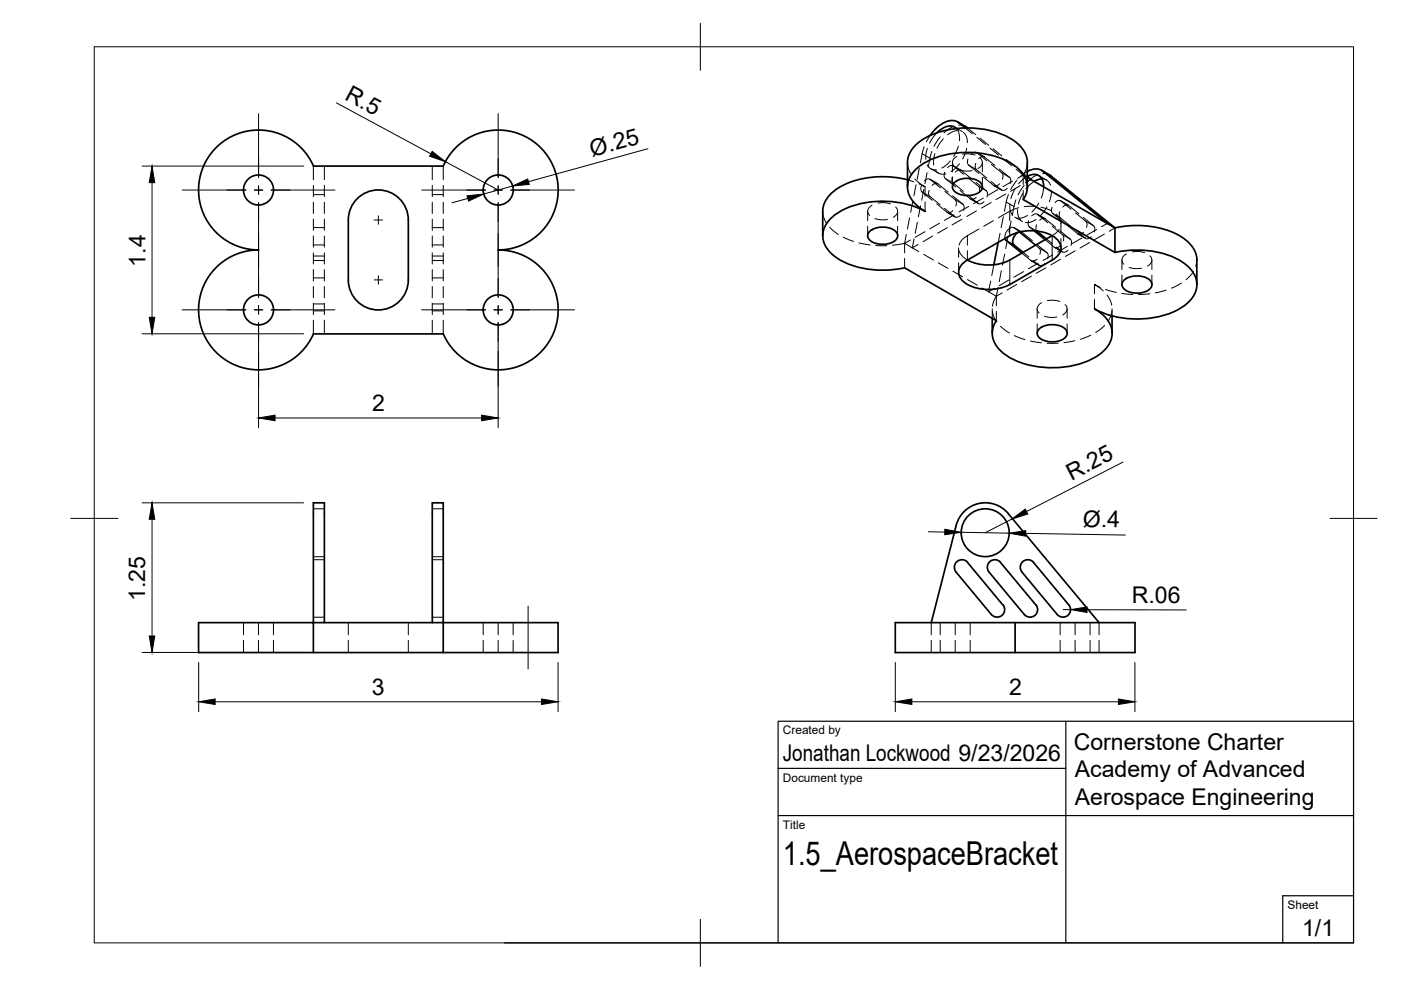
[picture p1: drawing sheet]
<svg xmlns="http://www.w3.org/2000/svg" width="297mm" height="210mm" viewBox="0 0 297 210" stroke-linecap="round" stroke-linejoin="round" font-family="sans-serif">
<!-- layer: Hidden -->
<g fill="none" stroke="#000" stroke-width=".21">
<path d="M66.4 35.2v2.9M66.4 39.3v2.4M68.8 35.2v2.9M68.8 39.3v2.4M91.7 35.2v2.9M91.7 39.3v2.4M94 35.2v2.9M94 39.3v2.4M192.4 38.1l1.4 .5M192.4 34.5l.2 1.1 .6 1.4M194 37.9l2.1 1.7-1.2-.6M194.2 39.2l-.4 2.3"/>
<path d="M194.9 35.7l-.4 2.3M195.3 39.4l-.1 .6 .2 .6 2.3 1.9M195.9 31.1l-.8 3.4M196 38.4l.5-.4h.6l2.3 1.8M196.1 39.6v2M196.6 36.6l-.5 2.4M196.6 34.9v.1a1.87 1.87 0 0 0 1.9 1M196.6 31.4l-.3 1.1v1.3M197.1 38l1.7 .9M197.2 28.7l-.8 1.3M197.3 35.8l1.7 .9M197.6 32.1l-.8 3.3"/>
<path d="M197.6 39.3l.6-.4h.5l2.3 1.9M198.2 32.6l-.3 1.5 .1 .9M198.4 36.1l.1 .2a1.88 1.88 0 0 0 2 .6M198.7 28.1l-.9 1-.7 1.2M199.3 29l-1.3 2M200 29.4l-1.4 2M200.3 36.5l-.1 .8 .1 .4 2.3 1.9M200.9 35.5l.7-.4h.4l2.3 1.9M201.5 34.1l-.6 .7-1.2 .8M201.9 37.5l-.1 .8 .2 .4 2.3 1.9M201.9 34.5v1.9M201.9 37.6v2"/>
<path d="M202.1 35.2l1.6 .9M202.1 26.8l-1 .6-.9 .8M202.4 27l1.6 .9M202.6 36.5l.7-.5 .3 .1 2.4 1.8M202.8 27.3l.5 1.1 .1 1.4M202.9 33.2a1.32 1.32 0 0 0-.6 2.1M203.1 27.7l-1 .2-1.2 .7M203.2 31l-1 2.2M203.3 26.5h.6l.8 .3M203.4 34.7l-.9 1-.8 .7M203.5 36l1.3 .3 1.3-.1M204.1 32.7l1.1-.1 1.5 .3"/>
<path d="M204.2 28.1l.7 .7 .2 1.4M204.6 27.1l1.6 1.3M205 31.4l-.9 2.3M205.1 27.1l1.7 1.4M205.2 33.7l-.1 .6 .2 .6 2.3 1.9M205.3 37.7l2.3 1.9 .1 .4-.1 .8M205.8 32.7l.6-.4h.5l2.4 1.8M206.9 34.6l-.1 .6 .1 .6 2.3 1.9M206.9 38.7l2.3 1.9 .2 .4-.1 .8M207 32.3l1.7 .9M207.1 29.1l1.8 1.5M207.5 33.6l.5-.4h.6l2.3 1.9"/>
<path d="M207.8 29.3l1.8 1.5M207.9 33.5a1.28 1.28 0 0 1-.6 2.2M208.3 34.5v1.9M208.3 37.6v2M208.5 37.5l2.3 1.9h.6l.5-.4M209.9 31.4l1.8 1.5M210.1 38.5l2.4 1.8h.5l.6-.4M210.2 34.9l2.3 1.9 .2 .6-.2 .6M210.5 31.5l1.9 1.5M210.7 39.4l1.7 .9M211.9 35.8l2.3 1.9 .1 .6-.1 .6M212.6 33.6l1.9 1.5"/>
<path d="M213.3 33.8l1.9 1.5M214.7 38.4l-2.1 1.2M215.3 39.9l-1 2.2M215.4 35.9l1.5 1.2M215.6 38.2l-1.3 2M216.1 36l1.7 1.4M216.3 39.4l-2 1.1M216.9 37.1l.9 .5M216.9 37.1l-1.2 .7M216.9 37.1v2M217.1 39.3l-1.2 2M217.8 37.4l-1.8 1.6"/>
<path d="M217.8 36.4l-1.3 .9M217.8 34.5l-.1 1-.8 1.6M218.6 38.1l-1.2 .7M219.3 38.5l-1.8 1.6M219.9 37.1l-1 .6-.9 .7M220.2 37.2l1.7 1M220.9 37.9l.4 .1a1.83 1.83 0 0 1 1.4 1.3M221.1 36.8h.6l.8 .3M221.3 39.6l-.2 1.1-.3 1.3M66.4 42.9v2.4M66.4 46.5v2.3M66.4 50v2.4"/>
<path d="M66.4 53.6v2.4M66.4 57.2v2.4M66.4 54.3h2.4M66.4 58.9h2.4M66.4 48.3h2.4M66.4 41.3h2.4M66.4 51.9h2.4M66.4 55.2h2.4M68.8 42.9v2.4M68.8 46.5v2.3M68.8 50v2.4M68.8 53.6v2.4"/>
<path d="M68.8 57.2v2.4M91.7 42.9v2.4M91.7 46.5v2.3M91.7 50v2.4M91.7 53.6v2.4M91.7 57.2v2.4M91.7 54.3h2.3M91.7 58.9h2.3M91.7 48.3h2.3M91.7 41.3h2.3M91.7 51.9h2.3M91.7 55.2h2.3"/>
<path d="M94 42.9v2.4M94 46.5v2.3M94 50v2.4M94 53.6v2.4M94 57.2v2.4M174.4 44.8l.2 1.2 .6 1.2M175.9 48.2l1.8 1.5M178.8 50.3l2.2 .9M182.1 51.5l2.4 .4M184 44.8v2M184 48v2M184.9 43.5a1.34 1.34 0 0 0-.5 2.2"/>
<path d="M185.5 46.3l1.3 .3 1.4-.1M185.7 52.1h2.3M186.1 43.1l1.6-.1 1.1 .2M189.9 43.9a1.3 1.3 0 0 1-.5 2.2M190.3 44.8v2M190.3 48v2M191.8 51.6l-2.6 .4M191.8 51.6l1.6 .9M191.8 51.6v2M191.8 54.8v2M192.2 49.7l-.4 1.9M192.8 46.2l-.4 2.3"/>
<path d="M193 50.9l-1.2 .7M193.4 52.5l1.4 .8M193.5 42.7l-.4 2.3M193.8 50.6l-.4 1.9M194.5 47.1l-.5 2.4M194.6 51.9l-1.2 .6M195.2 43.6l-.5 2.4M195.8 53.9l2.1 1.2M195.9 40.1l-.5 2.4M196.1 49.1l-2.1 1.2M196.1 42.8v2M197 40.3l-.1 .6 .1 .6 2.3 1.9"/>
<path d="M197.7 50.1l-2 1.2M198.6 43.2l2.3 1.9h.6l.5-.4M198.9 55.7l2.1 1.2M199.2 47.3l-2.1 1.2M200.3 44.2l2.3 1.8h.6l.5-.4M200.3 40.6l2.3 1.9 .2 .6-.2 .6M200.9 48.3l-2.1 1.2M200.9 45.1l1.6 .9M202 41.5l2.3 1.9 .1 .6-.1 .6M202 57.5l2.1 1.2M202.3 45.5l-2.1 1.2M203.2 52.5v2.1"/>
<path d="M203.2 55.7v2M203.3 53.1l.6 1 1.2 1.1M203.5 40.4l2.4 1.8h.5l.6-.4M203.9 46.5l-2 1.2M205.1 59.3l2.1 1.2M205.2 41.3l2.3 1.9h.6l.5-.4M205.4 43.8l-2.1 1.2M205.8 42.2l1.7 1M207 44.7l-2 1.2M207.5 48.6l-3.3 2-.6 .7-.3 .7M208.5 42l-2.1 1.2M210 59.6l-.4 2.3"/>
<path d="M210.1 42.9l-2 1.2M210.6 46.8l-2 1.2M210.7 56.1l-.4 2.3M211.6 40.2l-2.1 1.2M212 49.5l-.4 1.9M212.3 57.4l-.4 2.3M212.7 45.9l-.4 2.4M213 53.9l-.5 2.3M213.2 41.1l-2 1.2M213.7 50.4l-.5 2.3M213.8 41.2l-.8 3.6M213.9 59.4l-2 1.2"/>
<path d="M214.1 43.3v1.1l.5 1.2M214.4 46.9l-.5 2.3M215 48.3l1.6 .9M215.1 46l1.7 1M215.4 42.4l-.8 3.3M215.8 44.4v1.1l.6 1.1M215.8 49.3l.6-.2 .3 .1 2.2 1.8M216 44l-.2 .1a13.7 13.7 0 0 0-4.1 2.1M216.1 49.2l-1.1-.9a1.51 1.51 0 0 0-1.8 1.2l-.1 1.1M216.6 53.7l2.2 1.6h.5l.6-.4M216.8 41.1l-.9 2.2M216.9 53.5l1.2 1"/>
<path d="M216.9 40.3v2M217 57.6l-2.1 1.2M217.8 45.7l-.9 .5h-1.3M218.1 46.8l-.1 .8 .1 .4 1.2 .9M218.7 58.5l-2.1 1.2M218.7 55.3l1.6 1M218.7 45.8l.7-.4h.4l2.4 1.8M219.1 55.2l1.3 1.1h.6l.5-.4M219.5 43.8h-2.4M219.6 52l.9 .9v1M219.6 46.5l-1.1 .6-1.1 .1M219.8 47.7l-.2 .7 .2 .6"/>
<path d="M219.8 51.8l2.3 1.9 .1 .6-.1 .6M219.9 45.4l1.7 .9M220.1 55.8l-2.1 1.2M220.2 43.1l-1.4 1.9M220.4 46.7l.5-.3 .6-.1 2.3 1.9M220.7 43.9l2.2 .8M221.6 50.8l2.1 1.7h.6l.5-.4M221.8 56.8l-2.1 1.1M221.9 50.7l1.2 .9M222 43.9l-1.4 1.9M222.9 40.4l-.1 1.3-.3 1.1M223.1 43.9l-.2 .6 .2 .6 2.3 1.9"/>
<path d="M223.1 48l2.3 1.9 .1 .4-.1 .8M223.2 54l-2.1 1.2M223.6 52.5l1.7 .9M223.7 42.9l.5-.3 .6-.1 2.3 1.9M223.9 45.4l.9 1.2 .1 .9M224 52.4l1.3 1.1 .6-.1 .5-.4M224.6 48.6l-.6 .7-.9 .7M224.7 44.9l-.1 .8 .1 .4 2.3 1.9M224.7 48.9l2.3 1.9 .2 .4-.1 .8M224.9 55l-2.1 1.2M224.9 42.6l1.6 .9M224.9 47.4v2"/>
<path d="M224.9 50.6v2M225.3 43.9l.5-.4h.6l2.3 1.8M226.3 47.8l2.3 1.8h.6l.5-.4M226.3 52.2l-2.1 1.2M227.9 48.7l2.4 1.9h.5l.6-.4M227.9 53.2l-2 1.2M228 45.1l2.3 1.9 .2 .7-.1 .5M228.6 49.6l1.6 1M229.4 50.5l-2.1 1.1M229.7 46.1l2.3 1.9 .1 .4-.1 .8M231.1 51.4l-2.1 1.2M232.5 48.7l-2.1 1.2"/>
<path d="M234.1 49.6l-2 1.2M234.8 47.4l-1.3 .7M236.4 48.3l-1.2 .7M237.9 55.1v2M237.9 58.3v2M238.8 53.8a1.3 1.3 0 0 0-.5 2.2M239.4 56.7l1.3 .3 1.3-.1M240 53.4l1.6-.1 1.1 .3M243.8 54.2a1.3 1.3 0 0 1-.5 2.2M244.2 55.1v2M244.2 58.3v2M253 57.5l-1.5 1.8"/>
<path d="M253.7 55.1l-.2 1.4M66.4 60.7v2.4M66.4 64.3v2.4M66.4 67.9v2.9M66.4 64.4h2.4M66.4 65.9h2.4M68.8 60.7v2.4M68.8 64.3v2.4M68.8 67.9v2.9M91.7 60.7v2.4M91.7 64.3v2.4M91.7 67.9v2.9"/>
<path d="M91.7 64.4h2.3M91.7 65.9h2.3M94 60.7v2.4M94 64.3v2.4M94 67.9v2.9M208.2 61.1l1.4 .8M209.6 61.9l1.6 .9M210.4 65.5v2M210.4 66.1l.4 1.4 .5 .8M210.8 61.2l-1.2 .7M211.2 62.8l-.5 1.1-.3 1M211.2 62.8v2"/>
<path d="M211.2 66v2M211.6 60.9l-.4 1.9M212.1 69.2l1.9 1.4M212.5 62.1l-1.3 .7M215.1 71.2l2.2 .8M215.6 60.3l-2.1 1.2M218.5 72.3l2.3 .4M219.9 65.5v2M219.9 68.7v2M220.8 64.2a1.3 1.3 0 0 0-.5 2.2M221.4 67l1.4 .3 1.3-.1M222 72.8h2.4"/>
<path d="M222.1 63.7h1.5l1.1 .2M225.8 64.6a1.28 1.28 0 0 1-.5 2.2M226.3 65.5v2M226.3 68.7v2M227.9 72.2l-2.3 .5M231.3 71.1l-2.2 .8M232.1 60.3v2M232.1 63.5v2M233.3 60.9l-1.2-.6 1.8 1.4M234.2 69l-1.9 1.5M234.4 61.4l2.3 .6M234.7 62.6l.5 .7 .5 1.4"/>
<path d="M235.8 65.9l-.3 1-.6 1.2M235.8 65.5v1.5M237.8 62.2l2.4 .2M243.8 62.3l-2.4 .2M247.2 61.5l-2.3 .6M250.5 60l-2.1 1.1M66.4 118h2.4M66.4 107.9h2.4M66.4 118.7h2.4M91.7 118h2.3M91.7 107.9h2.3M91.7 118.7h2.3"/>
<path d="M51.6 132v2.6M51.6 135.8v2.6M54.8 132v2.6M54.8 135.8v2.6M58 132v2.6M58 135.8v2.6M66.4 130.9h2.4M73.9 132v2.6M73.9 135.8v2.6M86.6 132v2.6M86.6 135.8v2.6M91.7 130.9h2.3"/>
<path d="M102.4 132v2.6M102.4 135.8v2.6M105.6 132v2.6M105.6 135.8v2.6M108.8 132v2.6M108.8 135.8v2.6M197.4 132v2.6M197.4 135.8v2.6M199.3 132v2.6M199.3 135.8v2.6M202.5 132v2.6M202.5 135.8v2.6"/>
<path d="M205.7 132v2.6M205.7 135.8v2.6M224.8 132v2.6M224.8 135.8v2.6M227.9 132v2.6M227.9 135.8v2.6M231.1 132v2.6M231.1 135.8v2.6M233 132v2.6M233 135.8v2.6"/>
</g>
<!-- layer: Visible -->
<g fill="none" stroke="#000" stroke-width=".36">
<path d="M45.8 31.3a12.7 12.7 0 0 1 20.6 3.9h27.6a12.7 12.7 0 0 1 22.3-1.9 12.7 12.7 0 0 1-10.7 19.7 12.7 12.7 0 0 1 10.7 19.7 12.7 12.7 0 0 1-22.3-1.9h-27.5a12.7 12.7 0 0 1-22.3 1.9 12.7 12.7 0 0 1 10.6-19.7 12.7 12.7 0 0 1-11.7-7.8 12.7 12.7 0 0 1 2.7-13.9zM192.4 38.1a19.6 19.6 0 0 0-15 2 6.1 6.1 0 0 0-3 4.7v5.2M202.4 38.7a4.4 4.4 0 0 1 5.7 .3 1.56 1.56 0 0 1-1.3 2.2 4.3 4.3 0 0 1-4.7-1 1.19 1.19 0 0 1 .3-1.5zM202.8 27.2a2.58 2.58 0 0 0-3.5 .4l-.6 .5M203 25.9l1.7 .9M204.6 27.1a3.3 3.3 0 0 0-3.8-1.4 7.5 7.5 0 0 0-3.6 3M204.7 26.8l.4 .3M217.8 37.6l.8 .5M217.8 37.4l.8 .7M217.8 34.5v5.1M217.8 36.3a2.93 2.93 0 0 1 3.3 0l13.7 11.1 1.6 .9-13.9-11.2M217.8 37.4a2.18 2.18 0 0 1 2.5-.1 2.18 2.18 0 0 1 1 2.3"/>
<path d="M217.8 34.4a6 6 0 0 0-3.2-4.8 19.6 19.6 0 0 0-19 0 6 6 0 0 0-3.2 4.8v5.2M218.6 38.1l16.2 9.3M220.9 36.1l1.6 1M220.9 37.9l-.8 .2-.8 .4M75.7 42.1a6.4 6.4 0 0 1 7-1.3 6.4 6.4 0 0 1 3.9 5.8v12.8a6.4 6.4 0 0 1-6.4 6.3 6.4 6.4 0 0 1-6.3-6.3v-12.8a6.3 6.3 0 0 1 1.8-4.5zM184.4 49a4.4 4.4 0 0 1 5.8 .4 1.56 1.56 0 0 1-1.4 2.1 4.3 4.3 0 0 1-4.7-.9 1.19 1.19 0 0 1 .3-1.6zM211.6 51.4l-.9 4.7M213.1 50.6l.2 .4 3.3 2.7M215.8 49.3a2.01 2.01 0 0 0-.8 2.6l1.9 1.6M216.1 49.2l3.5 2.8M219.3 48.9l2.3 1.9M219.8 49h.1"/>
<path d="M219.9 49.1l2 1.6M223.1 50l-9 5.1a10.1 10.1 0 0 1-9 0 2.67 2.67 0 0 0-1.3 4.1 8.4 8.4 0 0 0 7.7 2l2.6-.9 9-5.1M223.1 55.1a2.67 2.67 0 0 0 1.3-4.1 8.4 8.4 0 0 0-7.7-1.9l-2.6 .9-9 5.2M236.4 48.3v5.2l-19.5-11.2a4.8 4.8 0 0 0-1.1-6.7 18 18 0 0 0-14-3 13 13 0 0 0-8.4 4.2 4.7 4.7 0 0 0 .8 6.6l1.9 1.4a19.6 19.6 0 0 0-18.9 .6 5.1 5.1 0 0 0-2.3 6.5 10.7 10.7 0 0 0 7.3 4.8 21.5 21.5 0 0 0 9.6 .1l19.4 11.2M236.4 48.3a19.4 19.4 0 0 1 14.5 2.2 6 6 0 0 1 2.9 4.6M236.4 53.5a18.9 18.9 0 0 1 15 2.5 4.9 4.9 0 0 1 .4 8.2 17.6 17.6 0 0 1-13.7 3.2 17.1 17.1 0 0 1-6-1.9M238.3 59.4a4.4 4.4 0 0 1 5.8 .3 1.56 1.56 0 0 1-1.4 2.2 4.3 4.3 0 0 1-4.7-1 1.19 1.19 0 0 1 .3-1.5zM253.7 55.1v5.2M210.4 67.5v3.2M220.4 69.7a4.4 4.4 0 0 1 5.7 .4 1.56 1.56 0 0 1-1.3 2.1 4.3 4.3 0 0 1-4.7-.9 1.19 1.19 0 0 1 .3-1.6zM232.1 65.5a6.3 6.3 0 0 1 3.7 5.5 6.4 6.4 0 0 1-3.5 4.7 19.6 19.6 0 0 1-19-.4 5.6 5.6 0 0 1-2.8-5.6l.8-1.7M235.8 67v3.7"/>
<path d="M66.4 106.6h2.4v25.4h-2.4zM91.7 106.6h2.3v25.4h-2.3zM202.7 111.4a6.4 6.4 0 0 1 11.1-2.5l19.2 23.1M202.7 111.4l-5.3 20.6M205.1 119.2l7.5 9.1M205.2 119.2a1.6 1.6 0 0 0-2.3-.2 1.6 1.6 0 0 0-.2 2.3l7.5 9M212.1 119.2l7.5 9.1M212.1 119.2a1.6 1.6 0 0 0-2.2-.2 1.6 1.6 0 0 0-.2 2.3l7.5 9a1.6 1.6 0 0 0 2.2 .2 1.6 1.6 0 0 0 .2-2.3M219.1 119.2a1.6 1.6 0 0 0-2.2-.2 1.6 1.6 0 0 0-.2 2.3l7.5 9a1.6 1.6 0 0 0 2.2 .2 1.6 1.6 0 0 0 .2-2.3l-7.5-9M66.4 138.4h-24.3v-6.4h24.3v6.4h27.6v-6.4h24.3v6.4h-24.3M68.8 132h22.9M212.7 128.2a1.6 1.6 0 0 1-.3 2.3 1.6 1.6 0 0 1-2.2-.2"/>
<path d="M215.2 132v6.4h25.4v-6.4h-50.8v6.4h25.4"/>
<circle cx="54.8" cy="40.3" r="3.2"/>
<circle cx="105.6" cy="40.3" r="3.2"/>
<circle cx="54.8" cy="65.7" r="3.2"/>
<circle cx="105.6" cy="65.7" r="3.2"/>
<circle cx="208.9" cy="112.9" r="5.1"/>
</g>
<!-- layer: Hidden Narrow -->
<g fill="none" stroke="#000" stroke-width=".21">
<path d="M195.5 32.6l1.7 .9M197.2 38.1l1.7 .9M200.4 37.9l1.7 .9M202.2 35.2l1.6 .9M205.4 35l1.6 1M207.1 32.4l1.6 .9M207.5 39.5l1.6 .9M210.7 39.3l1.6 1M212.4 36.7l1.6 .9M195.5 40.7l1.6 .9M200.8 45l1.6 .9M202.5 42.3l1.7 1"/>
<path d="M205.1 50v2M205.1 53.2v2M205.7 42.2l1.7 .9M213.3 42.8l1.7 1M214.1 44.8v2M214.1 48v2M215 48.3l1.7 .9M218.2 48.1l1.6 .9M218.6 55.3l1.7 .9M220 45.5l1.6 .9M220.3 52.6l1.7 1M223.1 50h.1"/>
<path d="M223.2 45.3l1.6 .9M223.5 52.4l1.7 1M224.9 42.6l1.7 1M225.3 49.8l1.6 .9M228.5 49.6l1.6 .9M230.2 46.9l1.7 1"/>
</g>
<!-- layer: Visible Narrow -->
<path d="M203.3 26l1.7 1M221.1 36.3l1.7 1M213.3 51l1.6 .9M214.1 55.1v5.2M219.8 49l.1 .1M223.1 50v5.2" fill="none" stroke="#000" stroke-width=".21"/>
<!-- layer: BORDER -->
<path d="M20 9.9h267v190h-267zM148.5 4.9v10M15 109.9h10M282 109.9h10M148.5 194.9v10" fill="none" stroke="#000" stroke-width=".21"/>
<!-- layer: TITLEBLOCK -->
<path d="M226 152.9v47M165 172.9h122M165 162.9h61M107 199.9h180v-47h-122v47M287 189.9h-15v10" fill="none" stroke="#000" stroke-width=".25"/>
<!-- layer: Smart Centers -->
<g fill="none" stroke="#000" stroke-width=".21">
<path d="M54.8 24.1v13.5M54.8 39.4v1.8M105.6 24.1v13.5M105.6 39.4v1.8M38.6 40.3h13.5M53.9 40.3h1.8M54.8 43v20M57.5 40.3h13.5M79.3 59.3h1.8M79.3 46.6h1.8M80.2 45.8v1.8M80.2 58.5v1.8"/>
<path d="M89.4 40.3h13.5M104.7 40.3h1.8M105.6 43v20M108.3 40.3h13.5M38.6 65.7h13.5M53.9 65.7h1.8M54.8 64.8v1.8M54.8 68.4v13.5M57.5 65.7h13.5M89.4 65.7h13.5M104.7 65.7h1.8M105.6 64.8v1.8"/>
<path d="M105.6 68.4v13.5M108.3 65.7h13.5M112 128.5v13.4"/>
</g>
<!-- layer: FD_Dimensions -->
<g fill="none" stroke="#000" stroke-width=".21">
<path d="M30.1 35.2h34.3M32.2 38.7v28.6M71.3 21.8l20.1 10.8M94.4 34.3l11.2 6M108.7 39.4l-6.1 1.7M137.4 31.5l-25.3 7M99.2 42.1l-3.4 .9M30.1 70.8h34.3M54.8 74.5v16.2M105.6 74.5v16.2M58.3 88.6h43.8M238.1 98l-20.4 10.5"/>
<path d="M30.1 106.6h34.3M32.2 110.1v24.7M196.8 112.7l3.5 .1M203.8 112.9l10.2 .1M214.5 110.1l-5.6 2.9M217.5 113.1l21.1 .3M30.1 138.3h34.3M225.4 129.3h1.6M230.5 129.3h21M42.1 140.5v10.4M45.6 148.8h69.2M118.3 140.5v10.4"/>
<path d="M189.8 140.5v10.4M193.3 148.8h43.8M240.6 140.5v10.4"/>
</g>
<g fill="#000" stroke="#000" stroke-width=".21">
<path d="M32.2 35.2l.6 3.5h-1.2zM91.6 32.1l2.8 2.2-3.3-1.2zM108.7 39.4l3.2-1.4 .3 1.1zM99 41.5l3.6-.4-3.3 1.5zM31.6 67.3h1.2l-.6 3.5zM54.8 88.6l3.5-.6v1.2zM102.1 88l3.5 .6-3.5 .6zM32.2 106.6l.6 3.5h-1.2zM200.3 112.2l3.5 .7-3.5 .5zM214.5 110.1l2.9-2.2 .5 1.1zM214 113l3.5-.5-.1 1.2zM31.6 134.8h1.2l-.6 3.5z"/>
<path d="M227 129.3l3.5-.6v1.2zM42.1 148.8l3.5-.6v1.2zM114.8 148.2l3.5 .6-3.5 .6zM189.8 148.8l3.5-.6v1.2zM237.1 148.2l3.5 .6-3.5 .6z"/>
</g>
<text font-size="7" x="166" y="183.4">1.5_AerospaceBracket</text>
<g font-size="4.9">
<text x="72.9" y="21" transform="rotate(28 72.9 21)">R.5</text>
<text x="125.6" y="33.2" transform="rotate(-15 125.6 33.2)">Ø.25</text>
<text x="30.8" y="56.6" transform="rotate(-90 30.8 56.6)">1.4</text>
<text x="78.9" y="87.2">2</text>
<text x="227.2" y="101.9" transform="rotate(-27 227.2 101.9)">R.25</text>
<text x="229.6" y="111.8" transform="rotate(1 229.6 111.8)">Ø.4</text>
<text x="30.8" y="127.4" transform="rotate(-90 30.8 127.4)">1.25</text>
<text x="240" y="127.8">R.06</text>
<text x="78.9" y="147.3">3</text>
<text x="213.9" y="147.4">2</text>
<text x="166" y="161.4">Jonathan Lockwood 9/23/2026</text>
<text x="227.6" y="159">Cornerstone Charter</text>
<text x="227.9" y="164.8">Academy of Advanced</text>
<text x="227.9" y="170.7">Aerospace Engineering</text>
<text x="276.1" y="198.6">1/1</text>
</g>
<g font-size="2.5">
<text x="166" y="155.7">Created by</text>
<text x="166" y="165.7">Document type</text>
<text x="166" y="175.7">Title</text>
<text x="273" y="192.7">Sheet</text>
</g>
</svg>
